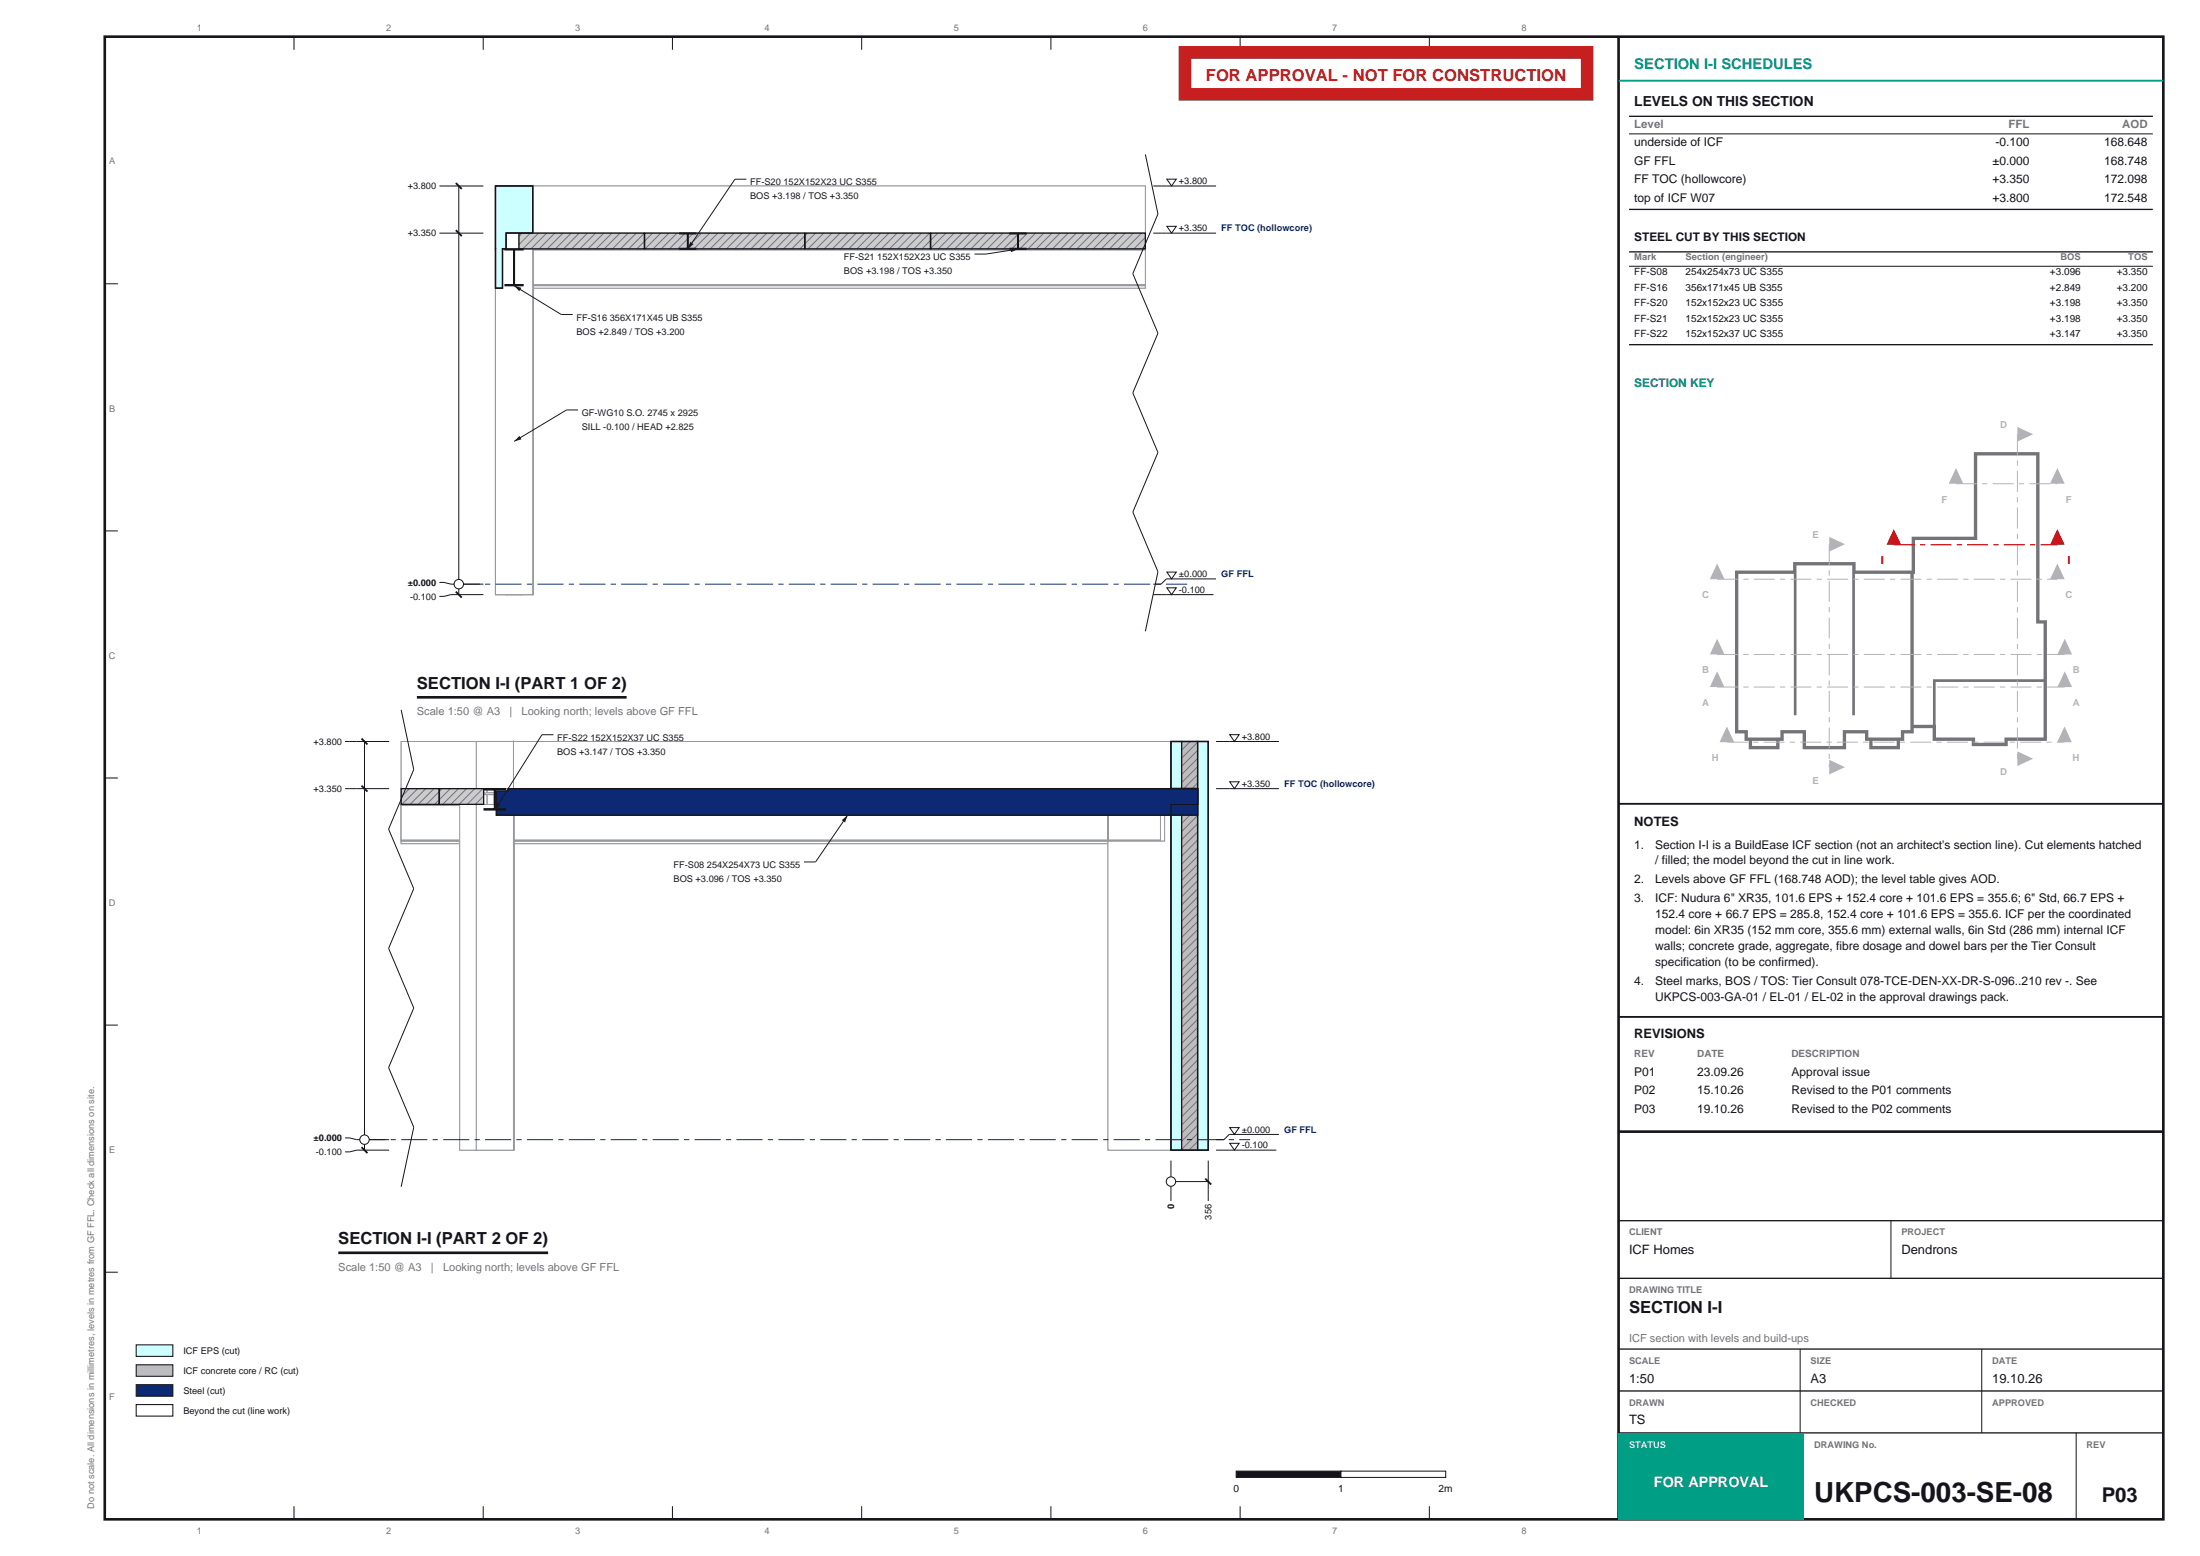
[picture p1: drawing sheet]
<svg xmlns="http://www.w3.org/2000/svg" width="420mm" height="297mm" viewBox="0 0 420 297" stroke-linecap="round" stroke-linejoin="round" font-family="sans-serif">
<path d="M20 7h393v283h-393zM309 7v283" fill="none" stroke="#14141a" stroke-width=".5"/>
<g fill="none" stroke="#14141a" stroke-width=".19">
<path d="M56.1 7v2.5M92.3 7v2.5M128.4 7v2.5M164.5 7v2.5M200.6 7v2.5M236.8 7v2.5M272.9 7v2.5M20 54.2h2.5M20 101.3h2.5M20 148.5h2.5M20 195.7h2.5M20 242.8h2.5"/>
<path d="M56.1 287.5v2.5M92.3 287.5v2.5M128.4 287.5v2.5M164.5 287.5v2.5M200.6 287.5v2.5M236.8 287.5v2.5M272.9 287.5v2.5"/>
</g>
<g fill="#fff" stroke="#94999e" stroke-width=".19">
<path d="M101.8 47.5h116.9v7.5h-116.9z" fill-rule="evenodd"/>
<path d="M101.7 35.5h117v12h-116.9l-.1 66z" fill-rule="evenodd"/>
<path d="M94.6 35.5h7.1v78h-7.1z" fill-rule="evenodd"/>
<path d="M101.8 47.5h116.9v7.5h-116.9z" fill-rule="evenodd"/>
<path d="M100.4 54.3h118.3v.2h-118.3z" fill-rule="evenodd"/>
<path d="M100.4 47.5h118.3v.2h-118.3z" fill-rule="evenodd"/>
<path d="M96.4 47.5h3.5v.2h-1.7v6.6h1.7v.2h-3.5v-.2h1.7v-6.6h-1.7z" fill-rule="evenodd"/>
<path d="M101.7 44.5h117v3h-117z" fill-rule="evenodd"/>
<path d="M99.5 54.5h.2v59h-.2z" fill-rule="evenodd"/>
<path d="M96.6 54.5h.2v59h-.2z" fill-rule="evenodd"/>
<path d="M98.4 47.9h2v-.2h118.3v6.6h-118.3v-.2h-2z" fill-rule="evenodd"/>
<path d="M96.8 54.5h2.7v59h-2.7z" fill-rule="evenodd"/>
<path d="M98.4 47.9h2v-.2h118.3v6.6h-118.3v-.2h-2z" fill-rule="evenodd"/>
<path d="M96.8 54.5h2.7v59h-2.7z" fill-rule="evenodd"/>
<path d="M99.1 44.5h2.6v3h-2.6z" fill-rule="evenodd"/>
<path d="M129.8 44.5h3v.1h-1.4v2.8h1.4v.1h-3v-.1h1.4v-2.8h-1.4z" fill-rule="evenodd"/>
<path d="M192.8 44.5h3.1v.1h-1.5v2.8h1.5v.1h-3.1v-.1h1.5v-2.8h-1.5z" fill-rule="evenodd"/>
<path d="M99.5 54.5h.2v59h-.2z" fill-rule="evenodd"/>
<path d="M96.6 54.5h.2v59h-.2z" fill-rule="evenodd"/>
<path d="M100.4 54.3h118.3v.2h-118.3z" fill-rule="evenodd"/>
<path d="M100.4 47.5h118.3v.2h-118.3z" fill-rule="evenodd"/>
<path d="M101.7 35.5h117v9h-117z" fill-rule="evenodd"/>
<path d="M101.7 47.5l.1 66z" fill-rule="evenodd"/>
<path d="M94.6 35.5h7.1v9h-2.6v3h2.6v66h-7.1z" fill-rule="evenodd"/>
<path d="M94.6 35.5h7.1v9h-5.1v3h5.1v66h-7.1z" fill-rule="evenodd"/>
<path d="M94.6 47.5h7.1v66h-7.1z" fill-rule="evenodd"/>
<path d="M94.6 47.5h1.3v7.5h-1.3z" fill-rule="evenodd"/>
</g>
<g fill="#cccccf">
<path d="M177.7 44.5h41v3h-41z" fill-rule="evenodd"/>
<path d="M153.7 44.5h23.9v3h-23.9z" fill-rule="evenodd"/>
<path d="M123.1 44.5h30.5v3h-30.5z" fill-rule="evenodd"/>
<path d="M99.1 44.5h23.9v3h-23.9z" fill-rule="evenodd"/>
</g>
<g fill="none" stroke="#737378" stroke-width=".19">
<path d="M99.7 44.5l-.6 .6M101.3 44.5l-2.2 2.2M102.8 44.5l-3 3M104.4 44.5l-3 3M105.9 44.5l-3 3M107.5 44.5l-3 3M109 44.5l-3 3M110.6 44.5l-3 3M112.1 44.5l-3 3M113.7 44.5l-3 3M115.3 44.5l-3 3M116.8 44.5l-3 3"/>
<path d="M118.4 44.5l-3 3M119.9 44.5l-3 3M121.5 44.5l-3 3M123 46.1l-1.4 1.4M123 44.5l-3 3M124.6 44.5l-1.5 1.5M126.1 44.5l-3 3M127.7 44.5l-3 3M129.3 44.5l-3 3M130.8 44.5l-3 3M132.4 44.5l-3 3M133.9 44.5l-3 3"/>
<path d="M135.5 44.5l-3 3M137 44.5l-3 3M138.6 44.5l-3 3M140.1 44.5l-3 3M141.7 44.5l-3 3M143.3 44.5l-3 3M144.8 44.5l-3 3M146.4 44.5l-3 3M147.9 44.5l-3 3M149.5 44.5l-3 3M151 44.5l-3 3M152.6 44.5l-3 3"/>
<path d="M153.6 46.6l-.9 .9M153.6 45l-2.5 2.5M154.1 44.5l-.4 .5M155.7 44.5l-2 2M157.3 44.5l-3 3M158.8 44.5l-3 3M160.4 44.5l-3 3M161.9 44.5l-3 3M163.5 44.5l-3 3M165 44.5l-3 3M166.6 44.5l-3 3M168.1 44.5l-3 3"/>
<path d="M169.7 44.5l-3 3M171.3 44.5l-3 3M172.8 44.5l-3 3M174.4 44.5l-3 3M175.9 44.5l-3 3M177.5 44.5l-3 3M177.6 47.5h.1M177.6 45.9l-1.6 1.6M179 44.5l-1.3 1.4M180.6 44.5l-2.9 2.9M182.1 44.5l-3 3M183.7 44.5l-3 3"/>
<path d="M185.3 44.5l-3 3M186.8 44.5l-3 3M188.4 44.5l-3 3M189.9 44.5l-3 3M191.5 44.5l-3 3M193 44.5l-3 3M194.6 44.5l-3 3M196.1 44.5l-3 3M197.7 44.5l-3 3M199.3 44.5l-3 3M200.8 44.5l-3 3M202.4 44.5l-3 3"/>
<path d="M203.9 44.5l-3 3M205.5 44.5l-3 3M207 44.5l-3 3M208.6 44.5l-3 3M210.1 44.5l-3 3M211.7 44.5l-3 3M213.3 44.5l-3 3M214.8 44.5l-3 3M216.4 44.5l-3 3M217.9 44.5l-3 3M218.7 46.9l-.7 .6M218.7 45.3l-2.2 2.2"/>
</g>
<path d="M99.1 44.5h23.9v3h-23.9zM123.1 44.5h30.5v3h-30.5zM153.7 44.5h23.9v3h-23.9zM177.7 44.5h41v3h-41z" fill="none" stroke="#14141a" stroke-width=".25"/>
<path d="M94.6 35.5h7.1v9h-5.1v3h-.7v7.5h-1.3z" fill-rule="evenodd" fill="#cff"/>
<path d="M94.6 35.5h7.1v9h-5.1v3h-.7v7.5h-1.3z" fill="none" stroke="#14141a" stroke-width=".25"/>
<path d="M96.4 47.5h3.5v.2h-1.7v6.6h1.7v.2h-3.5v-.2h1.7v-6.6h-1.7z" fill-rule="evenodd" fill="#0d2973"/>
<path d="M96.4 47.5h3.5v.2h-1.7v6.6h1.7v.2h-3.5v-.2h1.7v-6.6h-1.7z" fill="none" stroke="#14141a" stroke-width=".25"/>
<path d="M129.8 44.5h3v.1h-1.4v2.8h1.4v.1h-3v-.1h1.4v-2.8h-1.4z" fill-rule="evenodd" fill="#0d2973"/>
<path d="M129.8 44.5h3v.1h-1.4v2.8h1.4v.1h-3v-.1h1.4v-2.8h-1.4z" fill="none" stroke="#14141a" stroke-width=".25"/>
<path d="M192.8 44.5h3.1v.1h-1.5v2.8h1.5v.1h-3.1v-.1h1.5v-2.8h-1.5z" fill-rule="evenodd" fill="#0d2973"/>
<path d="M94.6 35.5h7.1v9h-5.1v3h-.7v7.5h-1.3zM192.8 44.5h3.1v.1h-1.5v2.8h1.5v.1h-3.1v-.1h1.5v-2.8h-1.5z" fill="none" stroke="#14141a" stroke-width=".25"/>
<g fill="none" stroke="#14141a" stroke-width=".19">
<path d="M83.9 35.5h8.4M87.6 35.5v78M218.7 29.5l2.4 11.3-4.8 11.4 4.8 11.4-4.8 11.4 4.8 11.4-4.8 11.3 4.8 11.4-2.4 11.4M220.2 35.5h12M222.8 34.2h1.8l-.9 1.3zM83.9 44.5h8.4M220.2 44.5h12M222.8 43.2h1.8l-.9 1.3zM83.9 111.2h.9l1.3 .3h6.2M92.3 113.5h-6.2l-1.3 .3h-.9M220.2 113.5h11.5M222.8 112.2h1.8l-.9 1.3z"/>
<path d="M222.8 109.2h1.8l-.9 1.3zM232.2 110.5h-9.5l-1 1h-1.5"/>
</g>
<path d="M86.6 111.5h140.1" fill="none" stroke="#0d2973" stroke-width=".19" stroke-dasharray="5 1 1 1" stroke-linecap="butt"/>
<path d="M87 112.9l1.2 1.2" fill="none" stroke="#14141a" stroke-width=".35"/>
<circle cx="87.6" cy="111.5" r=".9" fill="#fff" stroke="#14141a" stroke-width=".19"/>
<path d="M87 34.9l1.2 1.2M87 43.9l1.2 1.2" fill="none" stroke="#14141a" stroke-width=".35"/>
<path d="M98.1 54.5l9 5.5h2.2" fill="none" stroke="#1a1a1f" stroke-width=".19"/>
<path d="M98.1 54.5l1.4 .4-.4 .7z" fill="#1a1a1f"/>
<path d="M142.5 34.2h-2.2l-9 13.3" fill="none" stroke="#1a1a1f" stroke-width=".19"/>
<path d="M131.8 46.2l.6 .4-1.1 .9z" fill="#1a1a1f"/>
<path d="M194.3 47.5l-6.1 1h-2.2" fill="none" stroke="#1a1a1f" stroke-width=".19"/>
<path d="M192.9 47.4l1.4 .1-1.3 .6z" fill="#1a1a1f"/>
<path d="M110.4 78.3h-2.2l-10 5.9" fill="none" stroke="#1a1a1f" stroke-width=".19"/>
<path d="M99.2 83.2l.3 .7-1.3 .3z" fill="#1a1a1f"/>
<path d="M79.6 133.1h40" fill="none" stroke="#14141a" stroke-width=".5"/>
<g fill="#fff" stroke="#94999e" stroke-width=".19">
<path d="M98.2 153.5h113.3v7.5h-113.3z" fill-rule="evenodd"/>
<path d="M98 141.5h125.5v78h-12v-58.9h10.8v-7.1h-124.1v66h-.2z" fill-rule="evenodd"/>
<path d="M90.9 141.5h7.1v12h-1.6v-2.2h-5.5z" fill-rule="evenodd"/>
<path d="M90.9 160.6h7.1v58.9h-7.1z" fill-rule="evenodd"/>
<path d="M223.5 141.5h7.2v78h-7.2z" fill-rule="evenodd"/>
<path d="M98.2 153.5h113.3v7.5h-113.3z" fill-rule="evenodd"/>
<path d="M94.8 160.4h126.7v.2h-126.7z" fill-rule="evenodd"/>
<path d="M96.9 153.5h124.6v.2h-124.6z" fill-rule="evenodd"/>
<path d="M92.6 151.4h3.8v.3h-1.8v8.5h1.8v.4h-3.8v-.4h1.8v-8.5h-1.8z" fill-rule="evenodd"/>
<path d="M95.9 160.6h.1v58.9h-.1z" fill-rule="evenodd"/>
<path d="M92.9 160.6h.2v58.9h-.2z" fill-rule="evenodd"/>
<path d="M98 150.5h125.6l-.1 3.1h-125.4z" fill-rule="evenodd"/>
<path d="M94.8 154.1h2.1v-.4h124.6v6.7h-126.7z" fill-rule="evenodd"/>
<path d="M93.1 160.6h2.8v58.9h-2.8z" fill-rule="evenodd"/>
<path d="M93.1 160.6h2.8v58.9h-2.8z" fill-rule="evenodd"/>
<path d="M94.8 154.1h2.1v-.4h124.6v6.7h-126.7z" fill-rule="evenodd"/>
<path d="M223.5 150.5h1.6v3.1h-1.6z" fill-rule="evenodd"/>
<path d="M96.5 150.5h1.5v3h-1.5z" fill-rule="evenodd"/>
<path d="M95.9 160.6h.1v58.9h-.1z" fill-rule="evenodd"/>
<path d="M92.9 160.6h.2v58.9h-.2z" fill-rule="evenodd"/>
<path d="M94.8 160.4h126.7v.2h-126.7z" fill-rule="evenodd"/>
<path d="M96.9 153.5h124.6v.2h-124.6z" fill-rule="evenodd"/>
<path d="M98 141.5h125.5v9h-125.5z" fill-rule="evenodd"/>
<path d="M211.5 153.6v7h10.8v-7h1.2v65.9h-12z" fill-rule="evenodd"/>
<path d="M98.1 153.6l.1-.1v66h-.2z" fill-rule="evenodd"/>
<path d="M223.6 141.5h7.1v78l-7.2 .1v-66h1.6v-3.1h-1.6z" fill-rule="evenodd"/>
<path d="M90.9 141.5h7.1v9h-1.5v3l-.1-2.2h-5.5z" fill-rule="evenodd"/>
<path d="M90.9 160.6l7.1-.1v59h-7.1z" fill-rule="evenodd"/>
<path d="M223.6 141.5h7.1v78h-7.1v-65.9h5v-3.1h-5z" fill-rule="evenodd"/>
<path d="M90.9 141.5h7.1v9h-5.1v.8h-2z" fill-rule="evenodd"/>
<path d="M90.9 160.6h7.1v58.9h-7.1z" fill-rule="evenodd"/>
<path d="M90.9 160.6h7.1v58.9h-7.1z" fill-rule="evenodd"/>
<path d="M90.9 151.3h1.4v9.7h-1.4z" fill-rule="evenodd"/>
<path d="M98.1 153.5h127.5v.2h-127.5z" fill-rule="evenodd"/>
<path d="M94.8 155.3h133.9v.3h-133.9z" fill-rule="evenodd"/>
<path d="M96.9 150.5h131.8v.3h-131.8z" fill-rule="evenodd"/>
<path d="M98.1 153.7h127.5v1.8h-127.5z" fill-rule="evenodd"/>
<path d="M94.8 151.1h2.1v-.3h131.8v4.5h-133.9z" fill-rule="evenodd"/>
<path d="M98.1 153.5h127.5v2h-127.5z" fill-rule="evenodd"/>
<path d="M94.8 151.1h2.1v-.3h131.8v4.5h-133.9z" fill-rule="evenodd"/>
<path d="M98.1 153.5h47.4v2h-47.4z" fill-rule="evenodd"/>
<path d="M203.7 153.5h21.9v2h-21.9z" fill-rule="evenodd"/>
<path d="M147.5 151.1h.2v3.3h1.9v.2h-4.1v-.2h2z" fill-rule="evenodd"/>
<path d="M201.6 151.1h.1v3.3h2v.2h-4.1v-.2h2z" fill-rule="evenodd"/>
<path d="M98.1 153.7h47.4v1.8h-47.4z" fill-rule="evenodd"/>
<path d="M203.7 153.7h21.9v1.8h-21.9z" fill-rule="evenodd"/>
<path d="M94.8 155.3h133.9v.3h-133.9z" fill-rule="evenodd"/>
<path d="M96.9 150.5h131.8v.3h-131.8z" fill-rule="evenodd"/>
<path d="M145.5 150.5h4.1v.3h-1.9v3.6h1.9v.2h-4.1v-.2h2v-3.6h-2z" fill-rule="evenodd"/>
<path d="M199.6 150.5h4.1v.3h-2v3.6h2v.2h-4.1v-.2h2v-3.6h-2z" fill-rule="evenodd"/>
<path d="M98.1 153.5h47.4v.2h-47.4z" fill-rule="evenodd"/>
<path d="M203.7 153.5h21.9v.2h-21.9z" fill-rule="evenodd"/>
<path d="M90.9 151.3h2v2.3h5.1v65.9h-7.1z" fill-rule="evenodd"/>
<path d="M90.9 151.3h1.4v9.7h-1.4z" fill-rule="evenodd"/>
<path d="M76.6 153.5h11.2v7.5h-11.2z" fill-rule="evenodd"/>
<path d="M76.6 141.5h14.3v78h-3.1v-66h-11.2z" fill-rule="evenodd"/>
<path d="M90.9 141.5h7.1v9h-5.1v3.1h5.1v65.9h-7.1z" fill-rule="evenodd"/>
<path d="M90.9 141.5l2 9-2 69z" fill-rule="evenodd"/>
<path d="M90.9 141.5h7.1v9h-5.1z" fill-rule="evenodd"/>
<path d="M92.9 153.6h5.1v65.9h-7.1z" fill-rule="evenodd"/>
<path d="M76.6 153.5h11.2v7.5h-11.2z" fill-rule="evenodd"/>
<path d="M76.6 160.4h17.6v.2h-17.6z" fill-rule="evenodd"/>
<path d="M76.6 153.5h15.4v.2h-15.4z" fill-rule="evenodd"/>
<path d="M95.9 160.6h.1v58.9h-.1z" fill-rule="evenodd"/>
<path d="M92.9 160.6h.2v58.9h-.2z" fill-rule="evenodd"/>
<path d="M90.9 150.5h2v3.1h-2z" fill-rule="evenodd"/>
<path d="M76.6 150.5h14.3v3.1l-14.3-.1z" fill-rule="evenodd"/>
<path d="M76.6 153.7h15.4v.4h2.2v6.3h-17.6z" fill-rule="evenodd"/>
<path d="M93.1 160.6h2.8v58.9h-2.8z" fill-rule="evenodd"/>
<path d="M92.6 151.4h3.8v.3h-1.8v8.5h1.8v.4h-3.8v-.4h1.8v-8.5h-1.8z" fill-rule="evenodd"/>
<path d="M92.4 150.5h4.1v.3h-2v3.6h2v.2h-4.1v-.2h2v-3.6h-2z" fill-rule="evenodd"/>
<path d="M93.1 160.6h2.8v58.9h-2.8z" fill-rule="evenodd"/>
<path d="M76.6 153.7h15.4v.4h2.2v6.3h-17.6z" fill-rule="evenodd"/>
<path d="M95.9 160.6h.1v58.9h-.1z" fill-rule="evenodd"/>
<path d="M92.9 160.6h.2v58.9h-.2z" fill-rule="evenodd"/>
<path d="M76.6 160.4h17.6v.2h-17.6z" fill-rule="evenodd"/>
<path d="M76.6 153.5h15.4v.2h-15.4z" fill-rule="evenodd"/>
<path d="M90.9 141.5h7.1v78h-7.1v-65.9h7.1v-3.1h-7.1z" fill-rule="evenodd"/>
<path d="M76.6 141.5h14.3v9h-14.3z" fill-rule="evenodd"/>
<path d="M87.8 153.6h3.1v65.9h-3.1z" fill-rule="evenodd"/>
<path d="M96.5 153.5h49v.2h-49z" fill-rule="evenodd"/>
<path d="M203.7 153.5h21.9v.2h-21.9z" fill-rule="evenodd"/>
<path d="M145.5 150.5h4.1v.3h-1.9v3.6h1.9v.2h-4.1v-.2h2v-3.6h-2z" fill-rule="evenodd"/>
<path d="M199.6 150.5h4.1v.3h-2v3.6h2v.2h-4.1v-.2h2v-3.6h-2z" fill-rule="evenodd"/>
<path d="M94.7 155.3h134v.3h-134z" fill-rule="evenodd"/>
<path d="M97 150.5h131.7v.3h-131.7z" fill-rule="evenodd"/>
<path d="M96.5 153.7h49v1.8h-49z" fill-rule="evenodd"/>
<path d="M203.7 153.7h21.9v1.8h-21.9z" fill-rule="evenodd"/>
<path d="M147.5 151.1h.2v3.3h1.9v.2h-4.1v-.2h2z" fill-rule="evenodd"/>
<path d="M201.6 151.1h.1v3.3h2v.2h-4.1v-.2h2z" fill-rule="evenodd"/>
<path d="M96.5 153.5h49v2h-49z" fill-rule="evenodd"/>
<path d="M203.7 153.5h21.9v2h-21.9z" fill-rule="evenodd"/>
<path d="M94.7 151h2.3v-.2h131.7v4.5h-134z" fill-rule="evenodd"/>
</g>
<g fill="#cccccf">
<path d="M83.9 150.5h8.4v3h-8.4z" fill-rule="evenodd"/>
<path d="M76.6 150.5h7.2v3h-7.2z" fill-rule="evenodd"/>
</g>
<g fill="none" stroke="#737378" stroke-width=".19">
<path d="M76.6 150.5v.1M78.2 150.5l-1.6 1.6M79.7 150.5l-3 3M81.3 150.5l-3 3M82.8 150.5l-3 3M83.8 152.7l-.8 .8M83.8 151.1l-2.4 2.4M84.4 150.5l-.5 .6M86 150.5l-2.1 2.1M87.5 150.5l-3 3M89.1 150.5l-3 3M90.6 150.5l-3 3"/>
<path d="M92.2 150.5l-3 3M92.3 153.5h.1M92.3 151.9l-1.6 1.6"/>
</g>
<path d="M76.6 150.5h7.2v3h-7.2zM83.9 150.5h8.4v3h-8.4z" fill="none" stroke="#14141a" stroke-width=".25"/>
<path d="M223.6 141.5h2v9h-2z" fill-rule="evenodd" fill="#cff"/>
<path d="M223.6 141.5h2v9h-2z" fill="none" stroke="#14141a" stroke-width=".25"/>
<path d="M228.6 141.5h2.1v78h-2.1z" fill-rule="evenodd" fill="#cff"/>
<path d="M228.6 141.5h2.1v78h-2.1z" fill="none" stroke="#14141a" stroke-width=".25"/>
<path d="M223.6 153.6h2v65.9h-2z" fill-rule="evenodd" fill="#cff"/>
<path d="M223.6 153.6h2v65.9h-2z" fill="none" stroke="#14141a" stroke-width=".25"/>
<path d="M225.6 141.5h3v78h-3v-65.9h3v-3.1h-3z" fill-rule="evenodd" fill="#bdbdbf"/>
<g fill="none" stroke="#737378" stroke-width=".19">
<path d="M225.7 141.5l-.1 .1M226.1 153.6l-.5 .5M227.2 141.5l-1.6 1.7M227.6 153.6l-2 2M228.6 158.8l-3 3M228.6 157.2l-3 3.1M228.6 155.7l-3 3M228.6 154.1l-3 3.1M228.6 152.6h.1M228.6 151h.1M228.6 149.5l-1 1M228.6 147.9l-2.6 2.6"/>
<path d="M228.6 146.3l-3 3.1M228.6 144.8l-3 3M228.6 143.2l-3 3.1M228.6 141.7l-3 3M228.6 179l-3 3.1M228.6 177.5l-3 3M228.6 175.9l-3 3M228.6 174.3l-3 3.1M228.6 172.8l-3 3M228.6 171.2l-3 3.1M228.6 169.7l-3 3M228.6 168.1l-3 3.1"/>
<path d="M228.6 166.6l-3 3M228.6 165l-3 3.1M228.6 163.5l-3 3M228.6 161.9l-3 3M228.6 160.3l-3 3.1M228.6 199.2l-3 3.1M228.6 197.7l-3 3M228.6 196.1l-3 3.1M228.6 194.6l-3 3M228.6 193l-3 3.1M228.6 191.5l-3 3M228.6 189.9l-3 3"/>
<path d="M228.6 188.3l-3 3.1M228.6 186.8l-3 3M228.6 185.2l-3 3.1M228.6 183.7l-3 3M228.6 182.1l-3 3.1M228.6 180.6l-3 3M228.6 219.5h.1M228.6 217.9l-1.6 1.6M228.6 216.3l-3 3.1M228.6 214.8l-3 3M228.6 213.2l-3 3.1M228.6 211.7l-3 3"/>
<path d="M228.6 210.1l-3 3.1M228.6 208.6l-3 3M228.6 207l-3 3.1M228.6 205.5l-3 3M228.6 203.9l-3 3M228.6 202.3l-3 3.1M228.6 200.8l-3 3"/>
</g>
<path d="M225.6 141.5h3v78h-3v-65.9h3v-3.1h-3z" fill="none" stroke="#14141a" stroke-width=".25"/>
<path d="M94.7 151h2.3v-.5h131.7v5.1h-134z" fill-rule="evenodd" fill="#0d2973"/>
<path d="M94.7 151h2.3v-.5h131.7v5.1h-134z" fill="none" stroke="#14141a" stroke-width=".25"/>
<path d="M92.4 150.5h4.1v.3h-2v3.6h2v.2h-4.1v-.2h2v-3.6h-2z" fill-rule="evenodd" fill="#0d2973"/>
<path d="M92.4 150.5h4.1v.3h-2v3.6h2v.2h-4.1v-.2h2v-3.6h-2zM223.6 141.5h7.1v78h-7.1v-65.9h5v-3.1h-5z" fill="none" stroke="#14141a" stroke-width=".25"/>
<g fill="none" stroke="#14141a" stroke-width=".19">
<path d="M76.6 135.5l2.4 11.4-4.8 11.4 4.8 11.3-4.8 11.4 4.8 11.4-4.8 11.4 4.8 11.4-2.4 11.3M65.9 150.5h8.4M65.9 141.5h8.4M69.6 141.5v78M232.2 150.5h12M232.2 141.5h12M234.8 149.2h1.8l-.9 1.3zM234.8 140.2h1.8l-.9 1.3zM65.9 217.2h.9l1.3 .3h6.2M74.3 219.5h-6.2l-1.3 .4h-.9M232.2 219.5h11.5M234.8 218.2h1.8l-.9 1.3z"/>
<path d="M234.8 215.2h1.8l-.9 1.3zM244.2 216.5h-9.5l-1 1h-1.5"/>
</g>
<path d="M68.6 217.5h170.1" fill="none" stroke="#0d2973" stroke-width=".19" stroke-dasharray="5 1 1 1" stroke-linecap="butt"/>
<path d="M69 219l1.2 1.1" fill="none" stroke="#14141a" stroke-width=".35"/>
<circle cx="69.6" cy="217.5" r=".9" fill="#fff" stroke="#14141a" stroke-width=".19"/>
<path d="M69 150l1.2 1.1M69 141l1.2 1.1" fill="none" stroke="#14141a" stroke-width=".35"/>
<path d="M223.5 221.5v7.7M223.5 225.5h7.2M230.7 221.5v7.7" fill="none" stroke="#14141a" stroke-width=".19"/>
<circle cx="223.5" cy="225.5" r=".9" fill="#fff" stroke="#14141a" stroke-width=".19"/>
<path d="M230.1 225l1.1 1.1" fill="none" stroke="#14141a" stroke-width=".35"/>
<path d="M161.8 155.6l-6.1 8.9h-2.2" fill="none" stroke="#1a1a1f" stroke-width=".19"/>
<path d="M160.7 156.6l1.1-1-.5 1.4z" fill="#1a1a1f"/>
<path d="M105.7 140.2h-2.2l-9 14.4" fill="none" stroke="#1a1a1f" stroke-width=".19"/>
<path d="M94.9 153.2l.6 .4-1 1z" fill="#1a1a1f"/>
<path d="M64.6 239.1h40" fill="none" stroke="#14141a" stroke-width=".5"/>
<path d="M26 256.7h7v2.2h-7z" fill-rule="evenodd" fill="#cff" stroke="#14141a" stroke-width=".2"/>
<path d="M26 260.5h7v2.2h-7z" fill-rule="evenodd" fill="#bdbdbf" stroke="#14141a" stroke-width=".2"/>
<path d="M26 264.3h7v2.2h-7z" fill-rule="evenodd" fill="#0d2973" stroke="#14141a" stroke-width=".2"/>
<path d="M26 268.1h7v2.2h-7z" fill-rule="evenodd" fill="#fff" stroke="#14141a" stroke-width=".2"/>
<path d="M236 280.8h20v1.2h-20z" fill-rule="evenodd" fill="#14141a" stroke="#14141a" stroke-width=".19"/>
<path d="M256 280.8h20v1.2h-20z" fill-rule="evenodd" fill="#fff" stroke="#14141a" stroke-width=".19"/>
<path d="M226.2 10h76.8v8h-76.8z" fill="none" stroke="#c71f1f" stroke-width="2.4" stroke-linecap="butt"/>
<path d="M309 15.4h104" fill="none" stroke="#009e85" stroke-width=".35"/>
<path d="M311 22.2h100M311 40h100M311 48.1h100M311 65.8h100" fill="none" stroke="#14141a" stroke-width=".25"/>
<path d="M311 25.6h100M311 50.8h100" fill="none" stroke="#14141a" stroke-width=".19"/>
<path d="M331.2 108.9h11.1v-1.6h12v1.6h10.7v-6.5h11.8v-16.1h12.6v32.1h1.4v23h-7.5v1h-6.9v-1h-7.4v-2.4h-3.7v1h-1.8v1.4h-.8v1.6h-5.8v-1.6h-.9v-1.4h-3.6v3h-8.3v-3h-3.6v1.4h-.8v1.6h-5.9v-1.6h-.8v-1.4h-1.8zM369.5 130.2l.1 10.6h7.5v1h5.6v-1h7.4v-10.6zM377.5 86.9v16.2h-11.9v6.4h-.3v28.8h3.7v-8.6h21.1v-10.7h-1.4v-32.1zM331.9 109.5v29.9h1.8v1.4h.8h5.4v-1.4h4.9v3h7v-3h4.9v1.4h.8h5.4v-1.4h1.8v-29.9h-10.6v27h-.5v-28.6h-10.6v28.6h-.5v-27zM357.5 141.4v1h4.6v-1zM334.5 141.4v1h4.6v-1z" fill-rule="evenodd" fill="#737378"/>
<path d="M327.8 131.1h66.4" fill="none" stroke="#b3b3b8" stroke-width=".19" stroke-dasharray="4 1 1 1" stroke-linecap="butt"/>
<g fill="#b3b3b8">
<path d="M327.8 128.1l1.4 3h-2.8z"/>
<path d="M394.2 128.1l1.4 3h-2.8z"/>
</g>
<path d="M327.8 124.9h66.4" fill="none" stroke="#b3b3b8" stroke-width=".19" stroke-dasharray="4 1 1 1" stroke-linecap="butt"/>
<g fill="#b3b3b8">
<path d="M327.8 121.9l1.4 3h-2.8z"/>
<path d="M394.2 121.9l1.4 3h-2.8z"/>
</g>
<path d="M327.8 110.6h65" fill="none" stroke="#b3b3b8" stroke-width=".19" stroke-dasharray="4 1 1 1" stroke-linecap="butt"/>
<g fill="#b3b3b8">
<path d="M327.8 107.6l1.4 3h-2.8z"/>
<path d="M392.8 107.6l1.4 3h-2.8z"/>
</g>
<path d="M385.1 82.9v61.9" fill="none" stroke="#b3b3b8" stroke-width=".19" stroke-dasharray="4 1 1 1" stroke-linecap="butt"/>
<g fill="#b3b3b8">
<path d="M385.1 81.5l3 1.4-3 1.4z"/>
<path d="M385.1 143.4l3 1.4-3 1.4z"/>
</g>
<path d="M349.2 103.9v42.5" fill="none" stroke="#b3b3b8" stroke-width=".19" stroke-dasharray="4 1 1 1" stroke-linecap="butt"/>
<g fill="#b3b3b8">
<path d="M349.2 102.5l3 1.4-3 1.4z"/>
<path d="M349.2 145l3 1.4-3 1.4z"/>
</g>
<path d="M373.4 92.3h19.4" fill="none" stroke="#b3b3b8" stroke-width=".19" stroke-dasharray="4 1 1 1" stroke-linecap="butt"/>
<g fill="#b3b3b8">
<path d="M373.4 89.3l1.4 3h-2.8z"/>
<path d="M392.8 89.3l1.4 3h-2.8z"/>
</g>
<path d="M329.7 141.7h64.4" fill="none" stroke="#b3b3b8" stroke-width=".19" stroke-dasharray="4 1 1 1" stroke-linecap="butt"/>
<g fill="#b3b3b8">
<path d="M329.7 138.7l1.4 3h-2.8z"/>
<path d="M394.1 138.7l1.4 3h-2.8z"/>
</g>
<path d="M361.5 104h31.3" fill="none" stroke="#cc141a" stroke-width=".25" stroke-dasharray="4 1 1 1" stroke-linecap="butt"/>
<g fill="#cc141a">
<path d="M361.5 101l1.4 3h-2.8z"/>
<path d="M392.8 101l1.4 3h-2.8z"/>
</g>
<path d="M309 153.4h104M309 194.1h104" fill="none" stroke="#14141a" stroke-width=".35"/>
<path d="M309 216h104" fill="none" stroke="#14141a" stroke-width=".5"/>
<path d="M309 233h104M309 244h104M309 257.5h104M309 265.5h104M309 273.5h104" fill="none" stroke="#14141a" stroke-width=".25"/>
<path d="M361 233v11M343.7 257.5v16M378.3 257.5v16" fill="none" stroke="#14141a" stroke-width=".19"/>
<path d="M309 273.5h35.4v16.5h-35.4z" fill-rule="evenodd" fill="#009e85"/>
<path d="M396.4 273.5v16.5" fill="none" stroke="#14141a" stroke-width=".19"/>
<text font-size="5.3" fill="#14141a" x="346.4" y="286.6">UKPCS-003-SE-08</text>
<text font-size="3.9" fill="#14141a" x="401.2" y="286.6">P03</text>
<text font-size="3.2" fill="#c71f1f" x="230.2" y="15.4">FOR APPROVAL - NOT FOR CONSTRUCTION</text>
<g font-size="3.2" fill="#14141a">
<text x="79.6" y="131.5">SECTION I-I (PART 1 OF 2)</text>
<text x="64.6" y="237.5">SECTION I-I (PART 2 OF 2)</text>
<text x="311" y="250.6">SECTION I-I</text>
</g>
<text font-size="2.8" fill="#009e85" x="312" y="13.2">SECTION I-I SCHEDULES</text>
<text font-size="2.8" fill="#fff" x="315.7" y="283.8">FOR APPROVAL</text>
<text font-size="2.6" fill="#14141a" x="312" y="20.2">LEVELS ON THIS SECTION</text>
<g font-size="2.5" fill="#14141a">
<text x="312" y="157.7">NOTES</text>
<text x="312" y="198.1">REVISIONS</text>
<text x="311" y="239.4">ICF Homes</text>
<text x="363" y="239.4">Dendrons</text>
<text x="311" y="263.9">1:50</text>
<text x="345.7" y="263.9">A3</text>
<text x="380.3" y="263.9">19.10.26</text>
<text x="311" y="271.9">TS</text>
</g>
<g font-size="2.3" fill="#14141a">
<text x="312" y="27.9">underside of ICF</text>
<text x="380.9" y="27.9">-0.100</text>
<text x="401.7" y="27.9">168.648</text>
<text x="312" y="31.5">GF FFL</text>
<text x="312" y="35">FF TOC (hollowcore)</text>
<text x="380.4" y="31.5">±0.000</text>
<text x="380.4" y="35">+3.350</text>
<text x="401.7" y="31.5">168.748</text>
<text x="401.7" y="35">172.098</text>
<text x="312" y="38.6">top of ICF W07</text>
<text x="380.4" y="38.6">+3.800</text>
<text x="401.7" y="38.6">172.548</text>
<text x="312" y="46.1">STEEL CUT BY THIS SECTION</text>
<text x="312" y="162">1.</text>
<text x="316" y="162">Section I-I is a BuildEase ICF section (not an architect's section line). Cut elements hatched</text>
<text x="316" y="165">/ filled; the model beyond the cut in line work.</text>
<text x="312" y="168.6">2.</text>
<text x="312" y="172.2">3.</text>
<text x="316" y="168.6">Levels above GF FFL (168.748 AOD); the level table gives AOD.</text>
<text x="316" y="172.2">ICF: Nudura 6&quot; XR35, 101.6 EPS + 152.4 core + 101.6 EPS = 355.6; 6&quot; Std, 66.7 EPS +</text>
<text x="316" y="175.3">152.4 core + 66.7 EPS = 285.8, 152.4 core + 101.6 EPS = 355.6. ICF per the coordinated</text>
<text x="316" y="178.3">model: 6in XR35 (152 mm core, 355.6 mm) external walls, 6in Std (286 mm) internal ICF</text>
<text x="316" y="181.3">walls; concrete grade, aggregate, fibre dosage and dowel bars per the Tier Consult</text>
<text x="316" y="184.3">specification (to be confirmed).</text>
<text x="312" y="188">4.</text>
<text x="316" y="188">Steel marks, BOS / TOS: Tier Consult 078-TCE-DEN-XX-DR-S-096..210 rev -. See</text>
<text x="316" y="191">UKPCS-003-GA-01 / EL-01 / EL-02 in the approval drawings pack.</text>
<text x="312" y="205.3">P01</text>
<text x="312" y="208.9">P02</text>
<text x="324" y="205.3">23.09.26</text>
<text x="324" y="208.9">15.10.26</text>
<text x="342" y="205.3">Approval issue</text>
<text x="342" y="208.9">Revised to the P01 comments</text>
<text x="312" y="212.5">P03</text>
<text x="324" y="212.5">19.10.26</text>
<text x="342" y="212.5">Revised to the P02 comments</text>
</g>
<text font-size="2.3" fill="#006b5c" x="312" y="73.9">SECTION KEY</text>
<g font-size="2.2" fill="#73737a">
<text x="312" y="24.4">Level</text>
<text x="383.4" y="24.4">FFL</text>
<text x="405.1" y="24.4">AOD</text>
</g>
<g font-size="2.1" fill="#cc141a">
<text x="359.1" y="107.6">I</text>
<text x="394.7" y="107.6">I</text>
</g>
<g font-size="2.1" fill="#73737a">
<text x="79.6" y="136.5">Scale 1:50 @ A3</text>
<text x="97.3" y="136.5">|</text>
<text x="99.6" y="136.5">Looking north; levels above GF FFL</text>
<text x="64.6" y="242.5">Scale 1:50 @ A3</text>
<text x="82.3" y="242.5">|</text>
<text x="84.6" y="242.5">Looking north; levels above GF FFL</text>
<text x="311" y="256.1">ICF section with levels and build-ups</text>
</g>
<g font-size="1.9" fill="#14141a">
<text x="312" y="52.6">FF-S08</text>
<text x="321.8" y="52.6">254x254x73 UC S355</text>
<text x="391.4" y="52.6">+3.096</text>
<text x="404.1" y="52.6">+3.350</text>
<text x="312" y="55.5">FF-S16</text>
<text x="312" y="58.5">FF-S20</text>
<text x="321.8" y="55.5">356x171x45 UB S355</text>
<text x="321.8" y="58.5">152x152x23 UC S355</text>
<text x="391.4" y="55.5">+2.849</text>
<text x="391.4" y="58.5">+3.198</text>
<text x="404.1" y="55.5">+3.200</text>
<text x="404.1" y="58.5">+3.350</text>
<text x="312" y="61.4">FF-S21</text>
<text x="312" y="64.4">FF-S22</text>
<text x="321.8" y="61.4">152x152x23 UC S355</text>
<text x="321.8" y="64.4">152x152x37 UC S355</text>
<text x="391.4" y="61.4">+3.198</text>
<text x="391.4" y="64.4">+3.147</text>
<text x="404.1" y="61.4">+3.350</text>
<text x="404.1" y="64.4">+3.350</text>
<text x="235.5" y="284.8">0</text>
<text x="255.5" y="284.8">1</text>
<text x="274.7" y="284.8">2m</text>
</g>
<g font-size="1.9" fill="#73737a">
<text x="312" y="201.7">REV</text>
<text x="324" y="201.7">DATE</text>
<text x="342" y="201.7">DESCRIPTION</text>
</g>
<g font-size="1.8" fill="#73737a">
<text x="37.6" y="6">1</text>
<text x="73.7" y="6">2</text>
<text x="109.8" y="6">3</text>
<text x="145.9" y="6">4</text>
<text x="182.1" y="6">5</text>
<text x="218.2" y="6">6</text>
<text x="254.3" y="6">7</text>
<text x="290.4" y="6">8</text>
<text x="20.8" y="31.4">A</text>
<text x="312" y="49.6">Mark</text>
<text x="321.8" y="49.6">Section (engineer)</text>
<text x="393.3" y="49.6">BOS</text>
<text x="406.3" y="49.6">TOS</text>
<text x="20.8" y="78.6">B</text>
<text x="20.8" y="125.7">C</text>
<text x="20.8" y="172.9">D</text>
<text x="20.8" y="220">E</text>
<text x="311" y="235.8">CLIENT</text>
<text x="363" y="235.8">PROJECT</text>
<text x="311" y="246.8">DRAWING TITLE</text>
<text x="311" y="260.3">SCALE</text>
<text x="345.7" y="260.3">SIZE</text>
<text x="380.3" y="260.3">DATE</text>
<text x="20.9" y="267.2">F</text>
<text x="311" y="268.3">DRAWN</text>
<text x="345.7" y="268.3">CHECKED</text>
<text x="380.3" y="268.3">APPROVED</text>
<text x="346.4" y="276.3">DRAWING No.</text>
<text x="398.4" y="276.3">REV</text>
<text x="18" y="288" transform="rotate(-90 18 288)">Do not scale. All dimensions in millimetres, levels in metres from GF FFL. Check all dimensions on site.</text>
<text x="37.6" y="292.8">1</text>
<text x="73.7" y="292.8">2</text>
<text x="109.8" y="292.8">3</text>
<text x="145.9" y="292.8">4</text>
<text x="182.1" y="292.8">5</text>
<text x="218.2" y="292.8">6</text>
<text x="254.3" y="292.8">7</text>
<text x="290.4" y="292.8">8</text>
</g>
<g font-size="1.8" fill="#1a1a1f">
<text x="143.2" y="35.4">FF-S20 152X152X23 UC S355</text>
<text x="143.2" y="38">BOS +3.198 / TOS +3.350</text>
<text x="161.1" y="49.7">FF-S21 152X152X23 UC S355</text>
<text x="161.1" y="52.3">BOS +3.198 / TOS +3.350</text>
<text x="110" y="61.2">FF-S16 356X171X45 UB S355</text>
<text x="110" y="63.9">BOS +2.849 / TOS +3.200</text>
<text x="111.1" y="79.4">GF-WG10 S.O. 2745 x 2925</text>
<text x="111.1" y="82.1">SILL -0.100 / HEAD +2.825</text>
<text x="106.4" y="141.4">FF-S22 152X152X37 UC S355</text>
<text x="106.4" y="144.1">BOS +3.147 / TOS +3.350</text>
<text x="128.6" y="165.7">FF-S08 254X254X73 UC S355</text>
<text x="128.6" y="168.4">BOS +3.096 / TOS +3.350</text>
</g>
<g font-size="1.8" fill="#14141a">
<text x="225.1" y="35.1">+3.800</text>
<text x="77.8" y="36.1">+3.800</text>
<text x="77.8" y="45.1">+3.350</text>
<text x="225.1" y="44.1">+3.350</text>
<text x="77.8" y="111.8">±0.000</text>
<text x="225.1" y="113.2">-0.100</text>
<text x="225.1" y="110.2">±0.000</text>
<text x="78.3" y="114.5">-0.100</text>
<text x="59.8" y="142.2">+3.800</text>
<text x="237.1" y="141.2">+3.800</text>
<text x="59.8" y="151.2">+3.350</text>
<text x="237.1" y="150.2">+3.350</text>
<text x="59.8" y="217.8">±0.000</text>
<text x="60.3" y="220.5">-0.100</text>
<text x="237.1" y="219.2">-0.100</text>
<text x="237.1" y="216.2">±0.000</text>
<text x="224.2" y="230.8" transform="rotate(-90 224.2 230.8)">0</text>
<text x="231.3" y="232.8" transform="rotate(-90 231.3 232.8)">356</text>
<text x="35" y="258.5">ICF EPS (cut)</text>
<text x="35" y="262.3">ICF concrete core / RC (cut)</text>
<text x="35" y="266.1">Steel (cut)</text>
<text x="35" y="269.9">Beyond the cut (line work)</text>
</g>
<g font-size="1.8" fill="#0d2973">
<text x="233.2" y="44.1">FF TOC (hollowcore)</text>
<text x="233.2" y="110.2">GF FFL</text>
<text x="245.2" y="150.2">FF TOC (hollowcore)</text>
<text x="245.2" y="216.2">GF FFL</text>
</g>
<g font-size="1.8" fill="#b3b3b8">
<text x="381.9" y="81.7">D</text>
<text x="370.7" y="95.9">F</text>
<text x="394.4" y="95.9">F</text>
<text x="346" y="102.7">E</text>
<text x="325" y="114.2">C</text>
<text x="394.3" y="114.2">C</text>
<text x="325" y="128.5">B</text>
<text x="395.7" y="128.5">B</text>
<text x="325" y="134.7">A</text>
<text x="395.7" y="134.7">A</text>
<text x="326.8" y="145.3">H</text>
<text x="346" y="149.6">E</text>
<text x="381.9" y="148">D</text>
<text x="395.7" y="145.3">H</text>
</g>
<text font-size="1.8" fill="#d9fff2" x="311" y="276.3">STATUS</text>
</svg>
